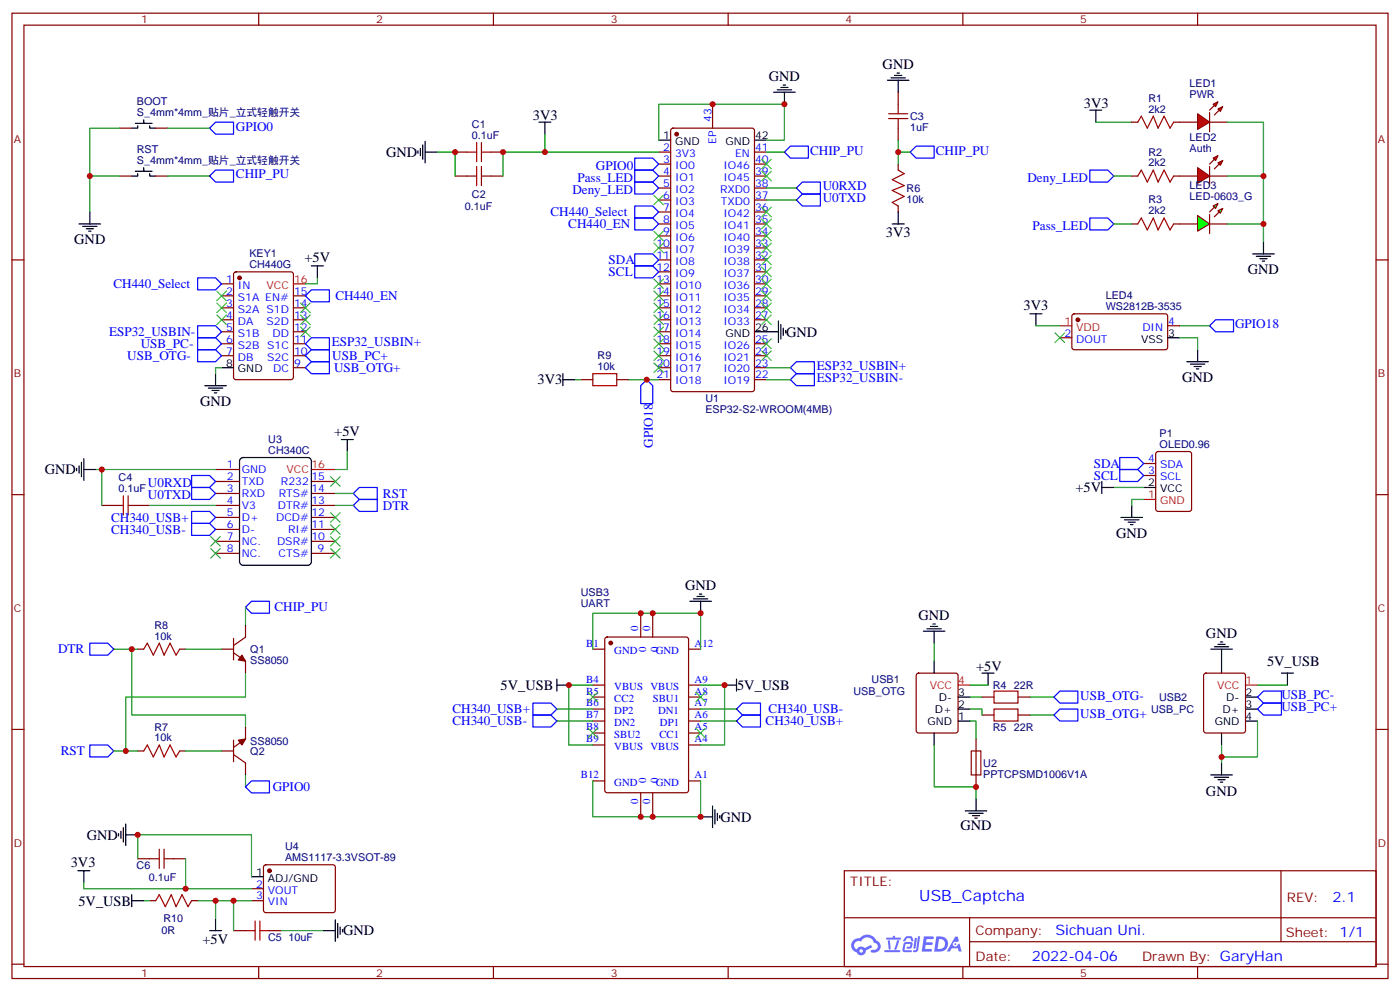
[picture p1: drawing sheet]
<svg xmlns="http://www.w3.org/2000/svg" width="412mm" height="292mm" viewBox="0 0 412 292" stroke-linecap="round" stroke-linejoin="round" font-family="sans-serif">
<g fill="none" stroke="#870000" stroke-width=".35">
<path d="M3.5 3.9h405.4v284.3h-405.4zM7.1 7.4h398.2v277.3h-398.2zM76.2 3.9v3.5M145.3 3.9v3.5M214.5 3.9v3.5M283.6 3.9v3.5M352.8 3.9v3.5M3.5 76.6h3.6M405.3 76.6h3.6M3.5 145.7h3.6M405.3 145.7h3.6M3.5 214.8h3.6"/>
<path d="M405.3 214.8h3.6M248.7 256.5h156.6v28.2h-156.6zM377.3 256.5v20.9M248.7 270.3h156.5M285.6 277.4h119.6M285.6 270.3v14.1M3.5 284h3.6M76.2 284.7v3.5M145.3 284.7v3.5M214.5 284.7v3.5M283.6 284.7v3.5M352.8 284.7v3.5"/>
<path d="M405.3 284h3.6"/>
</g>
<g fill="#5487ff">
<path d="M272.1 275.8h2.6l.3 .2-.1 .6h-2l-.1 .9h1.6l.4 .4-.4 .4h-1.7l-.2 1.2 1.8 .1 .3 .3-.2 .3-2.9 .1z"/>
<path d="M281.4 275.9h.7l.4 1.3-.7 .3a.74 .74 0 0 0-1.1 .3 .74 .74 0 0 0 .5 1 .74 .74 0 0 0 .9-.6l.5-.3 .7 2.3h-.9l-.2-.9h-1.9l-.5 .9h-.9z"/>
<path d="M269.5 276.2h.6l-.4 3a.31 .31 0 0 1-.3 .2 .31 .31 0 0 1-.3-.3z"/>
<path d="M270.4 275.8h.6l-.5 3.9a.89 .89 0 0 1-.7 .7 .89 .89 0 0 1-.9-.3l1-.4z"/>
<path d="M266.8 275.9l.6-.2 1.2 .2 .5 1.2-.6 .2-.4-1-1 .2a.95 .95 0 0 1-1 .8l-.1-.2z"/>
<path d="M266.4 277.6l1.8-.2a1.04 1.04 0 0 1 .6 1.1 1.04 1.04 0 0 1-.8 .9h-.7a.29 .29 0 0 1-.3-.3 .29 .29 0 0 1 .3-.2l.7-.1 .2-.8-1.4 .1-.4 1.7 1.9 .1a.29 .29 0 0 1 .3 .3 .29 .29 0 0 1-.3 .3l-2-.1-.4-.2 .2-2.1z"/>
<path d="M260.5 279.9h4.4a.3 .3 0 0 1 .3 .3 .3 .3 0 0 1-.3 .3h-4.3z"/>
<path d="M264.3 276.9h.6l-.5 1.7a1.02 1.02 0 0 1-.7 1.2l-.2-.3z"/>
<path d="M261.5 277h.6l.3 2.4-.3 .3-.3-.2z"/>
<path d="M261.1 276.2h1.9l.2-.6h.5l-.1 .6h1.5a.29 .29 0 0 1 .3 .3 .29 .29 0 0 1-.3 .2h-3.9z"/>
<path d="M275.8 275.8l-.6 4.5h1.4a2.27 2.27 0 0 0 2.7-2.3 2.27 2.27 0 0 0-2.7-2.2zM276.6 276.6a1.5 1.5 0 0 1 1.8 1.5 1.5 1.5 0 0 1-1.9 1.4h-.3z"/>
<path d="M251.4 277a2.09 2.09 0 0 0 1 3.5 1.37 1.37 0 0 0 1.5 .9 1.37 1.37 0 0 0 1.1-1.4l2-1-.5-.7-1.8 .9a1.4 1.4 0 0 0-2.3 .5 1.32 1.32 0 0 1-.6-1.9 1.32 1.32 0 0 1 1.9-.5 2.02 2.02 0 0 1 2-1.2 2.02 2.02 0 0 1 1.8 1.6 1.09 1.09 0 0 1 1.1 1.4 1.09 1.09 0 0 1-1.6 .7 .41 .41 0 0 0-.5 .3 .41 .41 0 0 0 .4 .5 1.89 1.89 0 0 0 2.4-1.2 1.89 1.89 0 0 0-1.2-2.4 2.98 2.98 0 0 0-5-.7l-1 .2zM253.2 280.1a.52 .52 0 0 1 1 0 .52 .52 0 0 1-1 0z"/>
<circle cx="281.4" cy="278.1" r=".28"/>
</g>
<g fill="none" stroke="#870000" stroke-width=".35">
<path d="M197.8 38l.5-.3h23.2l.7 .5v76.5l-.4 .6-23.5 .1-.7-.5v-76.4zM209.9 30.7v7M194 44.8h3.6M194 48.3h3.6M194 51.9h3.6M194 55.4h3.6M194 58.9h3.6M222.2 44.8h3.6M222.2 48.3h3.6M222.2 51.9h3.6M222.2 55.4h3.6M222.2 58.9h3.6"/>
<path d="M194 62.4h3.6M194 66h3.6M194 69.5h3.6M194 73h3.6M194 76.6h3.6M222.2 62.4h3.6M222.2 66h3.6M222.2 69.5h3.6M222.2 73h3.6M222.2 76.6h3.6M194 80.1h3.6M194 83.6h3.6"/>
<path d="M194 87.1h3.6M194 90.7h3.6M194 94.2h3.6M194 97.7h3.6M222.2 80.1h3.6M222.2 83.6h3.6M222.2 87.1h3.6M222.2 90.7h3.6M222.2 94.2h3.6M194 101.2h3.6M194 104.8h3.6M194 108.3h3.6"/>
<path d="M194 111.8h3.6M222.2 101.2h3.6M222.2 104.8h3.6M222.2 108.3h3.6M222.2 111.8h3.6M336.9 136.5h3.5M340.7 133.2l.4-.2h9.2l.7 .4v16.5l-.4 .7h-9.5l-.6-.4-.1-16.5zM336.9 140.1h3.5M270.1 198.5l.5-.2h10.9l.5 .2 .2 .5v16.2l-.2 .5-.5 .2h-10.9l-.5-.2-.2-.5v-16.2zM354.8 198.5l.4-.2h11l.5 .2 .2 .5v16.2l-.2 .5-.5 .2h-11l-.5-.2-.2-.5v-16.2z"/>
</g>
<g fill="none" stroke="#000" stroke-width=".35">
<path d="M194 41.3h3.6M222.2 41.3h3.6M222.2 97.7h3.6M336.9 143.6h3.5M275.2 194.7v3.6M359.8 194.7v3.6M275.2 215.9v3.5M282.2 205.3h3.6M282.2 208.8h3.6M282.2 212.4h3.6M359.8 215.9v3.5M366.9 205.3h3.5"/>
<path d="M366.9 208.8h3.5M366.9 212.4h3.5"/>
</g>
<circle cx="199.3" cy="39.5" r=".53" fill="#870000" stroke="#870000" stroke-width=".35"/>
<path d="M336.9 147.1h3.5M282.2 201.8h3.6M366.9 201.8h3.5" fill="none" stroke="#f00" stroke-width=".35"/>
<g fill="#f00" stroke="#870000" stroke-width=".35">
<path d="M352.8 33.5l3.5 2.5-3.5 2.1z"/>
<path d="M356.3 33.2v5.6z"/>
</g>
<g fill="#870000" stroke="#870000" stroke-width=".35">
<path d="M356.3 32.5l1.4-1.5z"/>
<path d="M357.7 33.9l1.4-1.4z"/>
</g>
<g fill="#f00" stroke="#870000" stroke-width=".35">
<path d="M357.4 30.7l1.4-.7-.7 1.4z"/>
<path d="M358.8 32.1l1.4-.7-.7 1.4z"/>
</g>
<path d="M347.5 36h5.3M356.3 36h5.3" fill="none" stroke="#870000" stroke-width=".35"/>
<g fill="#f00" stroke="#870000" stroke-width=".35">
<path d="M352.8 49.4l3.5 2.5-3.5 2.1z"/>
<path d="M356.3 49v5.7z"/>
</g>
<g fill="#870000" stroke="#870000" stroke-width=".35">
<path d="M357.7 46.9l-1.4 1.4z"/>
<path d="M357.7 49.7l1.4-1.4z"/>
</g>
<g fill="#f00" stroke="#870000" stroke-width=".35">
<path d="M357.4 46.6l1.4-.7-.7 1.4z"/>
<path d="M358.8 48l1.4-.7-.7 1.4z"/>
</g>
<g fill="none" stroke="#870000" stroke-width=".35">
<path d="M35.3 37.7h3.5M45.9 37.7h3.5M264.6 27.2v3.5M264.6 37.7v3.6M333.4 36h1.7M345.7 36h1.8M35.3 51.9h3.5M45.9 51.9h3.5M134.1 51.9h3.5M134.1 44.8h3.5M144.6 51.9h3.6M144.6 44.8h3.6"/>
<path d="M264.6 48.3v1.8M333.4 51.9h1.7M345.7 51.9h7.1M356.3 51.9h5.3M264.6 60.7v1.7M333.4 66h1.7M345.7 66h7.1M356.3 66h5.3M171.1 111.8h3.5M181.7 111.8h3.5M63.5 138.3h7.1M30 148.9h3.5"/>
<path d="M40.6 148.9h3.5M63.5 141.8h7.1M63.5 145.3h7.1M63.5 148.9h7.1M63.5 152.4h7.1M63.5 155.9h7.1M63.5 159.5h7.1M91.7 141.8h7.1M91.7 145.3h7.1M91.7 148.9h7.1M91.7 152.4h7.1M91.7 155.9h7.1"/>
<path d="M91.7 159.5h7.1M63.5 163h7.1M91.7 163h7.1M40.6 191.2h1.7M52.9 191.2h1.8M65.3 191.2h3.5M68.8 192.3l3.5 2.4v3.6M68.8 188v6.4M72.3 184.2v3.5l-3.5 2.4M174.6 191.2h3.6M178.4 187.8l.4-.2h23.3l.7 .5v44.7l-.4 .6-23.6 .1-.6-.5-.1-44.7zM188.7 180.6v7.1"/>
<path d="M192.3 180.6v7.1M202.8 191.2h3.6M68.8 218v6.4M72.3 214.1v3.6l-3.5 2.4M174.6 205.3h3.6M174.6 201.8h3.6M174.6 208.8h3.6M174.6 212.4h3.6M174.6 215.9h3.6M174.6 219.4h3.6M202.8 205.3h3.6M202.8 201.8h3.6"/>
<path d="M202.8 208.8h3.6M202.8 212.4h3.6M202.8 215.9h3.6M202.8 219.4h3.6M287.5 217.7v14.1M289.3 205.3h3.5M289.3 210.6h3.5M299.9 205.3h3.5M299.9 210.6h3.5M40.6 221.2h1.7M52.9 221.2h1.8M65.3 221.2h3.5"/>
<path d="M68.8 222.3l3.5 2.4v3.5M174.6 230h3.6M188.7 233.5v7.1M192.3 233.5v7.1M202.8 230h3.6M40.6 252.9h3.5M51.2 252.9h3.5M77.8 254.9l.5-.2 20 .1 .5 .6-.1 13-.6 .4h-20.1l-.4-.7v-12.7zM68.8 274.1h3.5M74.1 261.8h3.5M74.1 265.3h3.5M79.4 274.1h3.5"/>
</g>
<g fill="none" stroke="#00f" stroke-width=".35">
<path d="M61.7 37.7l1.8-1.7h5.3v3.5h-5.3zM61.7 51.9l1.8-1.8h5.3v3.5h-5.3zM187 50.1h5.3l1.7 1.8-1.7 1.7h-5.3zM187 46.6h5.3l1.7 1.7-1.7 1.8h-5.3zM231.1 44.8l1.7-1.8h5.3v3.6h-5.3zM234.6 55.4l1.8-1.8h5.3v3.6h-5.3zM236.4 57.2h5.3v3.5h-5.3l-1.8-1.8zM268.1 44.8l1.8-1.8h5.3v3.6h-5.3zM321 50.1h5.3l1.8 1.8-1.8 1.7h-5.3zM321 64.2h5.3l1.8 1.8-1.8 1.7h-5.3zM234.6 110.1h5.3v3.5h-5.3l-1.8-1.8zM234.6 106.5h5.3v3.6h-5.3l-1.8-1.8z"/>
<path d="M56.4 143.6h5.3l1.8 1.7-1.8 1.8h-5.3zM56.4 140.1h5.3l1.8 1.7-1.8 1.8h-5.3zM56.4 150.6h5.3l1.8 1.8-1.8 1.8h-5.3zM56.4 154.2h5.3l1.8 1.7-1.8 1.8h-5.3zM104.1 145.3l1.7-1.7h5.3v3.5h-5.3zM105.8 147.1h5.3v3.5h-5.3l-1.7-1.7zM72.3 178.9l1.8-1.8h5.3v3.5h-5.3zM26.5 189.4h5.2l1.8 1.8-1.8 1.8h-5.2zM26.5 219.4h5.2l1.8 1.8-1.8 1.8h-5.2zM157 207.1h5.3l1.7 1.7-1.7 1.8h-5.3zM157 210.6h5.3l1.7 1.8-1.7 1.7h-5.3zM217 212.4l1.7-1.8h5.3v3.5h-5.3z"/>
<path d="M217 208.8l1.7-1.7h5.3v3.5h-5.3zM310.4 205.3l1.8-1.7h5.3v3.5h-5.3zM310.4 210.6l1.8-1.8h5.3v3.6h-5.3zM74.1 230h5.3v3.5h-5.3l-1.8-1.7z"/>
</g>
<g fill="none" stroke="#a10000" stroke-width=".35">
<path d="M261.8 33.5h5.6M261.8 34.9h5.6M264.6 30.7v2.8M264.6 34.9v2.8M335.1 36l1.1-1.8 1.8 3.5 1.7-3.5 1.4 3.5 1.8-3.5 1.8 3.5 1-1.7M137.6 44.8h2.8M137.6 51.9h2.8M140.4 42v5.6M140.4 49v5.7M141.8 42v5.6M141.8 49v5.7M141.8 44.8h2.8"/>
<path d="M141.8 51.9h2.8M264.6 50.1l1.7 1.1-3.5 1.7 3.5 1.8-3.5 1.4 3.5 1.8-3.5 1.7 1.8 1.1M335.1 51.9l1.1-1.8 1.8 3.5 1.7-3.5 1.4 3.5 1.8-3.5 1.8 3.5 1-1.7M335.1 66l1.1-1.8 1.8 3.5 1.7-3.5 1.4 3.5 1.8-3.5 1.8 3.5 1-1.7M174.6 110.1h7.1v3.5h-7.1zM33.5 148.9h2.8M36.3 146.1v5.6M37.7 148.9h2.9M37.7 146.1v5.6M42.3 191.2l1.1-1.8 1.8 3.6 1.7-3.6 1.4 3.6 1.8-3.6 1.8 3.6 1-1.8M292.8 203.6h7.1v3.5h-7.1zM292.8 208.8h7.1v3.6h-7.1z"/>
<path d="M42.3 221.2l1.1-1.8 1.8 3.6 1.7-3.6 1.4 3.6 1.8-3.6 1.8 3.6 1-1.8M286.1 221.2h2.8v7h-2.8zM44.1 252.9h2.8M46.9 250.1v5.7M48.3 252.9h2.9M48.3 250.1v5.7M72.3 274.1h2.8M75.1 271.3v5.6M76.6 274.1h2.8M76.6 271.3v5.6"/>
</g>
<g fill="none" stroke="#008700" stroke-width=".35">
<path d="M35.3 37.7h-8.8v24.7M49.4 37.7h12.3M160.5 39.5v5.3h33.5M322.8 36h10.6M361.6 36h10.6v15.9h-10.6M49.4 51.9h12.3M128.8 44.8h5.3v7.1M160.5 44.8h-12.3v7.1M194 41.3v-10.6h37.1v10.6h-5.3M225.8 55.4h8.8M225.8 58.9h8.8M225.8 44.8h5.3"/>
<path d="M264.6 41.3v7M264.6 44.8h3.5M328.1 51.9h5.3M372.2 51.9v19.4M328.1 66h5.3M185.2 111.8h8.8M225.8 108.3h7M225.8 111.8h7M28.2 138.3h35.3M30 138.3v10.6M102.3 133v5.3h-3.5M44.1 148.9h19.4"/>
<path d="M98.8 148.9h5.3M98.8 145.3h5.3M72.3 178.9v5.3M33.5 191.2h7.1M38.8 191.2v19.4h33.5v3.5M54.7 191.2h10.6M72.3 198.3v7h-35.3v15.9M174.6 191.2v-10.6h31.8v10.6M275.2 189.4v5.3M164 208.8h10.6M164 212.4h10.6M174.6 201.8h-7v17.6h7"/>
<path d="M206.4 201.8h7v17.6h-7M206.4 208.8h10.6M206.4 212.4h10.6M275.2 219.4v12.4h12.3v3.5M285.8 212.4h1.7v5.3M285.8 208.8h3.5v1.8M285.8 201.8h5.2M285.8 205.3h3.5M303.4 205.3h7M303.4 210.6h7M359.8 219.4v5.3M370.4 212.4v10.6h-10.6"/>
<path d="M370.4 201.8h8.8M33.5 221.2h7.1M54.7 221.2h10.6M72.3 228.2v3.6M174.6 230v10.6h31.8v-10.6M24.7 260v1.8h30M40.6 252.9v-7h33.5v12.3M54.7 252.9v8.9h19.4M58.2 265.3h15.9M68.8 265.3v8.8M82.9 274.1h12.3"/>
</g>
<g fill="none" stroke="#000" stroke-width=".35">
<path d="M39.9 36.3h4.9M40.6 37v.7h-1.8M42.3 35.3v1v-.3M44.1 37v.7h1.8M158.7 36h3.6M160.5 36v3.5M227.9 27.2h6.3M229 26.5h4.2M230 25.8h2.1M230.7 25h.7M231.1 27.2v3.5M261.4 23.6h6.4"/>
<path d="M262.5 22.9h4.2M263.5 22.2h2.1M264.2 21.5h.7M264.6 23.6v3.6M321 32.5h3.6M322.8 32.5v3.5M39.9 50.4h4.9M40.6 51.2v.7h-1.8M42.3 49.4v1v-.3M44.1 51.2v.7h1.8M123.1 44.5v.7M123.8 43.7v2.2"/>
<path d="M124.5 42.7v4.2M125.2 44.8h3.6M125.2 41.6v6.4M23.3 66h6.3M24.3 66.7h4.3M25.4 67.4h2.1M26.1 68.1h.7M26.5 62.4v3.6M262.8 66h3.5M264.6 62.4v3.6M369 74.8h6.4M370.1 75.5h4.2"/>
<path d="M371.1 76.2h2.1M371.8 76.9h.7M372.2 71.3v3.5M225.8 97.7h3.5M229.3 94.5v6.4M230 95.6v4.2M230.7 96.7v2.1M231.4 97.4v.7M165.8 111.8h3.5M165.8 110.1v3.5M22.6 137.9v.7M23.3 137.2v2.1"/>
<path d="M24 136.2v4.2M24.7 138.3h3.5M24.7 135.1v6.4M70.8 135.2l.8-.4h19.1l.8 .4 .2 .6v29.7l-.5 .8-.5 .2h-19.1l-.8-.5-.2-.5v-29.7zM100.5 129.5h3.6M102.3 129.5v3.5M203.2 177.1h6.3M204.3 176.4h4.2M205.3 175.7h2.1M206 175h.7M206.4 177.1v3.5M272 185.9h6.3"/>
<path d="M273 185.2h4.3M274.1 184.5h2.1M274.8 183.8h.7M275.2 185.9v3.5M289.3 198.3h3.5M291 198.3v3.5M356.7 191.2h6.3M357.7 190.5h4.2M358.8 189.8h2.1M359.5 189.1h.7M359.8 191.2v3.5M377.5 198.3h3.5"/>
<path d="M379.2 198.3v3.5M164 201.8h3.6M164 200v3.6M213.4 201.8h3.6M217 200v3.6M209.9 237.4v6.4M210.6 238.5v4.2M211.3 239.5v2.2M284.3 238.8h6.4M285.4 239.5h4.2M287.5 235.3v3.5M356.7 228.2h6.3"/>
<path d="M357.7 229h4.2M358.8 229.7h2.1M359.5 230.4h.7M359.8 224.7v3.5M22.9 256.5h3.6M24.7 256.5v3.5M34.9 245.5v.7M35.6 244.8v2.1M36.3 243.8v4.2M37 245.9h3.6M37 242.7v6.4M74.1 258.2h3.5"/>
<path d="M206.4 240.6h3.5M212 240.2v.7M286.5 240.2h2.1M287.2 240.9h.7M38.8 265.3h3.5M38.8 263.5v3.6M95.2 274.1h3.6M98.8 270.9v6.4M99.5 272v4.2M100.2 273.1v2.1M100.9 273.8v.7"/>
</g>
<g fill="#870000" stroke="#870000" stroke-width=".35">
<path d="M71.3 193l1 1.7-2.1-.3z"/>
<path d="M70.2 218l2.1-.3-1 1.7z"/>
<circle cx="179.9" cy="189.4" r=".53"/>
<circle cx="79.4" cy="256.5" r=".53"/>
</g>
<path d="M91.7 138.3h7.1" fill="none" stroke="#f00" stroke-width=".35"/>
<g fill="none" stroke="#3c3" stroke-width=".35">
<path d="M62.1 158l2.8 2.9M64.9 158l-2.8 2.9M97.4 151l2.8 2.8M97.4 154.5l2.8 2.8M97.4 158l2.8 2.9M97.4 140.4l2.8 2.8M100.2 151l-2.8 2.8M100.2 154.5l-2.8 2.8M100.2 158l-2.8 2.9M100.2 140.4l-2.8 2.8M62.1 161.6l2.8 2.8M64.9 161.6l-2.8 2.8"/>
<path d="M97.4 161.6l2.8 2.8M100.2 161.6l-2.8 2.8M173.2 203.9l2.8 2.8M173.2 214.5l2.8 2.8M176 203.9l-2.8 2.8M176 214.5l-2.8 2.8M205 214.5l2.8 2.8M205 203.9l2.8 2.8M207.8 214.5l-2.8 2.8M207.8 203.9l-2.8 2.8"/>
</g>
<g fill="#0f0" stroke="#870000" stroke-width=".35">
<path d="M358.8 62.1l1.4-.7-.7 1.4z"/>
<path d="M357.4 60.7l1.4-.7-.7 1.4z"/>
</g>
<g fill="#870000" stroke="#870000" stroke-width=".35">
<path d="M357.7 63.9l1.4-1.5z"/>
<path d="M357.7 61l-1.4 1.4z"/>
</g>
<path d="M356.3 63.1v5.7z" fill="#f00" stroke="#870000" stroke-width=".35"/>
<path d="M352.8 63.5l3.5 2.5-3.5 2.1z" fill="#0f0" stroke="#870000" stroke-width=".35"/>
<path d="M26.5 51.9h8.8M361.6 66h10.6M93.5 81.8v1.8h-3.5M305.2 96h7M347.5 99.5h5.3v3.5M347.5 96h8.8M65.3 108.3h-1.8v1.8M169.3 111.8h1.8M328.1 143.6h8.8M336.9 147.1h-3.5v1.8M42.3 265.3h1.8M63.5 265.3v5.3" fill="none" stroke="#008700" stroke-width=".35"/>
<g fill="none" stroke="#00f" stroke-width=".35">
<path d="M187 53.6h5.3l1.7 1.8-1.7 1.8h-5.3zM187 74.8h5.3l1.7 1.8-1.7 1.7h-5.3zM187 78.3h5.3l1.7 1.8-1.7 1.7h-5.3zM187 60.7h5.3l1.7 1.7-1.7 1.8h-5.3zM187 64.2h5.3l1.7 1.8-1.7 1.7h-5.3zM58.2 99.5h5.3l1.8 1.7-1.8 1.8h-5.3zM58.2 96h5.3l1.8 1.7-1.8 1.8h-5.3zM58.2 81.8h5.3l1.8 1.8-1.8 1.8h-5.3zM90 87.1l1.7-1.7h5.3v3.5h-5.3zM358.1 94.2h5.3v3.5h-5.3l-1.8-1.7zM58.2 103h5.3l1.8 1.8-1.8 1.7h-5.3zM90 104.8l1.7-1.8h5.3v3.5h-5.3z"/>
<path d="M90 101.2l1.7-1.7h5.3v3.5h-5.3zM90 108.3l1.7-1.8h5.3v3.6h-5.3zM190.5 111.8l1.8 1.8v5.3h-3.6v-5.3zM329.8 134.8h5.3l1.8 1.7-1.8 1.8h-5.3zM329.8 138.3h5.3l1.8 1.8-1.8 1.7h-5.3zM370.4 205.3l1.8-1.7h5.3v3.5h-5.3zM370.4 208.8l1.8-1.7h5.3v3.5h-5.3z"/>
</g>
<g fill="none" stroke="#000" stroke-width=".35">
<path d="M91.7 78.3h3.5M93.5 78.3v3.5M303.4 92.4h3.5M305.2 92.4v3.6M344 99.5h3.5M60.3 113.6h6.4M61.4 114.3h4.2M62.4 115h2.2M63.1 115.7h.8M63.5 110.1v3.5M65.3 108.3h3.5M349.6 106.5h6.4"/>
<path d="M350.7 107.2h4.2M351.7 108h2.1M352.4 108.7h.7M352.8 103v3.5M324.6 143.6h3.5M324.6 141.8v3.5M330.2 152.4h6.3M331.3 153.1h4.2M332.3 153.8h2.1M333 154.5h.7M333.4 148.9v3.5M61.7 274.1h3.6"/>
<path d="M63.5 270.6v3.5"/>
</g>
<g fill="none" stroke="#870000" stroke-width=".35">
<path d="M65.3 83.6h3.5M65.3 87.1h3.5M65.3 90.7h3.5M65.3 94.2h3.5M65.3 97.7h3.5M69 80.3l.5-.2h16.2l.7 .4v30.6l-.4 .7h-16.5l-.7-.4v-30.6zM86.4 87.1h3.6M86.4 90.7h3.6M86.4 94.2h3.6M86.4 97.7h3.6M312.2 99.5h3.5M316 92.6l.4-.2 27.1 .1 .5 .6-.1 9.5-.6 .4-27.1-.1-.5-.6v-9.2z"/>
<path d="M344 96h3.5M65.3 101.2h3.5M65.3 104.8h3.5M86.4 101.2h3.6M86.4 104.8h3.6M86.4 108.3h3.6M44.1 265.3h1.8M56.4 265.3h1.8"/>
</g>
<g fill="#870000" stroke="#870000" stroke-width=".35">
<circle cx="317.5" cy="94.2" r=".53"/>
<circle cx="70.6" cy="81.8" r=".53"/>
</g>
<path d="M86.4 83.6h3.6M312.2 96h3.5" fill="none" stroke="#f00" stroke-width=".35"/>
<g fill="none" stroke="#3c3" stroke-width=".35">
<path d="M192.6 57.5l2.8 2.8M195.4 57.5l-2.8 2.8M224.4 50.4l2.8 2.9M224.4 46.9l2.8 2.8M227.2 50.4l-2.8 2.9M227.2 46.9l-2.8 2.8M192.6 68.1l2.8 2.8M192.6 71.6l2.8 2.8M195.4 68.1l-2.8 2.8M195.4 71.6l-2.8 2.8M224.4 78.7l2.8 2.8M224.4 75.1l2.8 2.9"/>
<path d="M224.4 71.6l2.8 2.8M224.4 68.1l2.8 2.8M224.4 64.6l2.8 2.8M224.4 61l2.8 2.9M227.2 61l-2.8 2.9M227.2 64.6l-2.8 2.8M227.2 68.1l-2.8 2.8M227.2 71.6l-2.8 2.8M227.2 75.1l-2.8 2.9M227.2 78.7l-2.8 2.8M63.9 85.7l2.8 2.8M63.9 89.3l2.8 2.8"/>
<path d="M63.9 92.8l2.8 2.8M66.7 85.7l-2.8 2.8M66.7 89.3l-2.8 2.8M66.7 92.8l-2.8 2.8M88.5 96.3l2.9 2.8M88.5 92.8l2.9 2.8M88.5 89.3l2.9 2.8M91.4 96.3l-2.9 2.8M91.4 92.8l-2.9 2.8M91.4 89.3l-2.9 2.8M192.6 82.2l2.8 2.8M192.6 85.7l2.8 2.8"/>
<path d="M192.6 89.3l2.8 2.8M192.6 92.8l2.8 2.8M192.6 96.3l2.8 2.8M192.6 99.8l2.8 2.9M195.4 82.2l-2.8 2.8M195.4 85.7l-2.8 2.8M195.4 89.3l-2.8 2.8M195.4 92.8l-2.8 2.8M195.4 96.3l-2.8 2.8M195.4 99.8l-2.8 2.9M224.4 99.8l2.8 2.9M224.4 92.8l2.8 2.8"/>
<path d="M224.4 89.3l2.8 2.8M224.4 85.7l2.8 2.8M224.4 82.2l2.8 2.8M227.2 99.8l-2.8 2.9M227.2 92.8l-2.8 2.8M227.2 89.3l-2.8 2.8M227.2 85.7l-2.8 2.8M227.2 82.2l-2.8 2.8M310.8 98.1l2.8 2.8M313.6 98.1l-2.8 2.8M192.6 103.4l2.8 2.8M192.6 106.9l2.8 2.8"/>
<path d="M195.4 103.4l-2.8 2.8M195.4 106.9l-2.8 2.8M224.4 103.4l2.8 2.8M227.2 103.4l-2.8 2.8"/>
</g>
<path d="M45.9 265.3l1-1.8 1.8 3.6 1.7-3.6 1.5 3.6 1.7-3.6 1.8 3.6 1-1.8" fill="none" stroke="#a10000" stroke-width=".35"/>
<g fill="#c00">
<circle cx="287.5" cy="231.8" r=".88"/>
<circle cx="372.2" cy="51.9" r=".88"/>
<circle cx="134.1" cy="44.8" r=".88"/>
<circle cx="160.5" cy="44.8" r=".88"/>
<circle cx="148.2" cy="44.8" r=".88"/>
<circle cx="231.1" cy="30.7" r=".88"/>
<circle cx="264.6" cy="44.8" r=".88"/>
<circle cx="359.8" cy="223" r=".88"/>
<circle cx="30" cy="138.3" r=".88"/>
<circle cx="37" cy="221.2" r=".88"/>
<circle cx="38.8" cy="191.2" r=".88"/>
<circle cx="167.6" cy="201.8" r=".88"/>
<circle cx="213.4" cy="201.8" r=".88"/>
<circle cx="188.7" cy="180.6" r=".88"/>
<circle cx="192.3" cy="180.6" r=".88"/>
<circle cx="206.4" cy="180.6" r=".88"/>
<circle cx="188.7" cy="240.6" r=".88"/>
<circle cx="192.3" cy="240.6" r=".88"/>
<circle cx="206.4" cy="240.6" r=".88"/>
<circle cx="68.8" cy="265.3" r=".88"/>
<circle cx="40.6" cy="245.9" r=".88"/>
<circle cx="54.7" cy="261.8" r=".88"/>
<circle cx="372.2" cy="66" r=".88"/>
<circle cx="63.5" cy="265.3" r=".88"/>
<circle cx="209.9" cy="30.7" r=".88"/>
<circle cx="26.5" cy="51.9" r=".88"/>
<circle cx="190.5" cy="111.8" r=".88"/>
</g>
<text font-size="4.6" fill="#00f" x="270.8" y="265.5">USB_Captcha</text>
<g font-size="4.2">
<text x="226.5" y="24">GND</text>
<text x="260" y="20.5">GND</text>
<text x="157" y="35.3">3V3</text>
<text x="319.3" y="31.8">3V3</text>
<text x="113.8" y="46.2">GND</text>
<text x="21.9" y="72">GND</text>
<text x="260.9" y="69.9">3V3</text>
<text x="89.7" y="77.2">+5V</text>
<text x="367.6" y="80.8">GND</text>
<text x="301.5" y="91.2">3V3</text>
<text x="231.6" y="99.1">GND</text>
<text x="158.3" y="113.2">3V3</text>
<text x="348.2" y="112.6">GND</text>
<text x="58.9" y="119.7">GND</text>
<text x="98.5" y="128.4">+5V</text>
<text x="13.2" y="139.7">GND</text>
<text x="316.8" y="145">+5V</text>
<text x="328.8" y="158.5">GND</text>
<text x="201.8" y="173.9">GND</text>
<text x="270.6" y="182.7">GND</text>
<text x="355.2" y="188">GND</text>
<text x="287.5" y="197.6">+5V</text>
<text x="373.2" y="196.1">5V_USB</text>
<text x="147.5" y="203.2">5V_USB</text>
<text x="217.1" y="203.2">5V_USB</text>
<text x="355.2" y="234.3">GND</text>
<text x="212.2" y="242">GND</text>
<text x="282.9" y="244.5">GND</text>
<text x="25.6" y="247.3">GND</text>
<text x="20.9" y="255.4">3V3</text>
<text x="23.1" y="266.7">5V_USB</text>
<text x="101.1" y="275.5">GND</text>
<text x="59.7" y="278">+5V</text>
</g>
<g font-size="4.2" fill="#00f">
<text x="392.5" y="265.7">2.1</text>
<text x="310.9" y="275.3">Sichuan Uni.</text>
<text x="304" y="283.1">2022-04-06</text>
</g>
<g font-size="3.9" fill="#00f">
<text x="69.5" y="38.5">GPIO0</text>
<text x="238.6" y="45.7">CHIP_PU</text>
<text x="275.7" y="45.7">CHIP_PU</text>
<text x="69.5" y="52.6">CHIP_PU</text>
<text x="170.1" y="53.6">Pass_LED</text>
<text x="175.5" y="50.1">GPIO0</text>
<text x="302.6" y="53.6">Deny_LED</text>
<text x="168.6" y="57.2">Deny_LED</text>
<text x="242.4" y="56.1">U0RXD</text>
<text x="242.4" y="59.6">U0TXD</text>
<text x="162.2" y="63.7">CH440_Select</text>
<text x="167.4" y="67.3">CH440_EN</text>
<text x="304.2" y="67.7">Pass_LED</text>
<text x="179.3" y="77.8">SDA</text>
<text x="179.3" y="81.3">SCL</text>
<text x="33.4" y="84.8">CH440_Select</text>
<text x="98.8" y="88.4">CH440_EN</text>
<text x="32.1" y="99">ESP32_USBIN-</text>
<text x="363.8" y="96.7">GPIO18</text>
<text x="37.5" y="106">USB_OTG-</text>
<text x="41.4" y="102.6">USB_PC-</text>
<text x="97.7" y="102">ESP32_USBIN+</text>
<text x="97.9" y="106.1">USB_PC+</text>
<text x="98.4" y="109.5">USB_OTG+</text>
<text x="240.6" y="112.6">ESP32_USBIN-</text>
<text x="240.6" y="109.1">ESP32_USBIN+</text>
<text x="192.3" y="131.9" transform="rotate(-90 192.3 131.9)">GPIO18</text>
<text x="322.2" y="137.8">SDA</text>
<text x="43.6" y="143.6">U0RXD</text>
<text x="322.2" y="141.3">SCL</text>
<text x="43.6" y="147.1">U0TXD</text>
<text x="112.8" y="146.6">RST</text>
<text x="32.7" y="153.6">CH340_USB+</text>
<text x="112.8" y="150.1">DTR</text>
<text x="32.7" y="157.2">CH340_USB-</text>
<text x="80.8" y="180.1">CHIP_PU</text>
<text x="17.1" y="192.4">DTR</text>
<text x="318.2" y="206.1">USB_OTG-</text>
<text x="377.5" y="206">USB_PC-</text>
<text x="377.5" y="209.6">USB_PC+</text>
<text x="133.3" y="210.1">CH340_USB+</text>
<text x="133.3" y="213.6">CH340_USB-</text>
<text x="225.5" y="213.6">CH340_USB+</text>
<text x="226.4" y="210.1">CH340_USB-</text>
<text x="318.2" y="211.4">USB_OTG+</text>
<text x="17.9" y="222.4">RST</text>
<text x="80.4" y="233">GPIO0</text>
</g>
<g font-size="3.9" fill="#800">
<text x="250.5" y="261.1">TITLE:</text>
<text x="379.1" y="265.7">REV:</text>
<text x="287.4" y="275.3">Company:</text>
<text x="378.7" y="275.9">Sheet: 1/1</text>
<text x="287.4" y="282.9">Date:</text>
<text x="336.4" y="283">Drawn By: GaryHan</text>
</g>
<g font-size="3.2" fill="#800">
<text x="41.6" y="6.9">1</text>
<text x="110.8" y="6.9">2</text>
<text x="179.9" y="6.9">3</text>
<text x="249.1" y="6.9">4</text>
<text x="318.2" y="6.9">5</text>
<text x="4.1" y="42">A</text>
<text x="405.9" y="42">A</text>
<text x="4.1" y="111.1">B</text>
<text x="405.9" y="111.1">B</text>
<text x="4.1" y="180.3">C</text>
<text x="405.9" y="180.3">C</text>
<text x="4.1" y="249.4">D</text>
<text x="405.9" y="249.4">D</text>
<text x="41.6" y="287.7">1</text>
<text x="110.8" y="287.7">2</text>
<text x="179.9" y="287.7">3</text>
<text x="249.1" y="287.7">4</text>
<text x="318.2" y="287.7">5</text>
</g>
<g font-size="3.2" fill="#000080">
<text x="338.3" y="29.9">R1</text>
<text x="350.4" y="28.9">PWR</text>
<text x="350.4" y="25.8">LED1</text>
<text x="40.3" y="34.2">S_4mm*4mm_贴片_立式轻触开关</text>
<text x="40.3" y="31">BOOT</text>
<text x="268.1" y="35.4">C3</text>
<text x="338.3" y="33.2">2k2</text>
<text x="139" y="40.9">0.1uF</text>
<text x="139" y="37.8">C1</text>
<text x="268.1" y="38.5">1uF</text>
<text x="350.4" y="41.6">LED2</text>
<text x="40.3" y="45.2">RST</text>
<text x="338.3" y="45.8">R2</text>
<text x="350.4" y="44.8">Auth</text>
<text x="40.3" y="48.3">S_4mm*4mm_贴片_立式轻触开关</text>
<text x="338.3" y="49">2k2</text>
<text x="139" y="58.3">C2</text>
<text x="267.1" y="59.7">10k</text>
<text x="267.1" y="56.5">R6</text>
<text x="338.3" y="59.9">R3</text>
<text x="350.4" y="58.9">LED-0603_G</text>
<text x="350.4" y="55.7">LED3</text>
<text x="136.9" y="61.9">0.1uF</text>
<text x="338.3" y="63.1">2k2</text>
<text x="73.5" y="75.7">KEY1</text>
<text x="73.5" y="78.9">CH440G</text>
<text x="325.7" y="88">LED4</text>
<text x="325.7" y="91.3">WS2812B-3535</text>
<text x="176.1" y="105.8">R9</text>
<text x="176.1" y="109">10k</text>
<text x="207.8" y="118.4">U1</text>
<text x="207.8" y="121.6">ESP32-S2-WROOM(4MB)</text>
<text x="79" y="130.4">U3</text>
<text x="341.6" y="131.9">OLED0.96</text>
<text x="341.6" y="128.8">P1</text>
<text x="79" y="133.6">CH340C</text>
<text x="34.9" y="141.8">C4</text>
<text x="34.9" y="145">0.1uF</text>
<text x="171.1" y="178.9">UART</text>
<text x="171.1" y="175.7">USB3</text>
<text x="45.5" y="185.2">R8</text>
<text x="45.5" y="188.4">10k</text>
<text x="73.7" y="195.5">SS8050</text>
<text x="73.7" y="192.4">Q1</text>
<text x="256.8" y="201.2">USB1</text>
<text x="292.5" y="202.9">R4</text>
<text x="298.6" y="202.9">22R</text>
<text x="251.4" y="204.7">USB_OTG</text>
<text x="339.1" y="209.9">USB_PC</text>
<text x="341.4" y="206.5">USB2</text>
<text x="45.5" y="215.2">R7</text>
<text x="292.5" y="215.3">R5</text>
<text x="298.6" y="215.3">22R</text>
<text x="45.5" y="218.4">10k</text>
<text x="73.7" y="219.3">SS8050</text>
<text x="73.7" y="222.5">Q2</text>
<text x="289.6" y="225.9">U2</text>
<text x="289.6" y="229">PPTCPSMD1006V1A</text>
<text x="84" y="250.3">U4</text>
<text x="40.2" y="255.9">C6</text>
<text x="84" y="253.5">AMS1117-3.3VSOT-89</text>
<text x="43.9" y="259.4">0.1uF</text>
<text x="47.6" y="275.2">0R</text>
<text x="48.1" y="271.7">R10</text>
<text x="79" y="277">C5</text>
<text x="85" y="277">10uF</text>
</g>
<g font-size="3.2" fill="#00f">
<text x="209.5" y="36" transform="rotate(-90 209.5 36)">43</text>
<text x="195.4" y="48">3</text>
<text x="195.4" y="44.5">2</text>
<text x="198.9" y="46.2">3V3</text>
<text x="211" y="42.4" transform="rotate(-90 211 42.4)">EP</text>
<text x="216.6" y="46.2">EN</text>
<text x="222.4" y="44.5">41</text>
<text x="222.4" y="48">40</text>
<text x="195.4" y="51.5">4</text>
<text x="198.9" y="53.3">IO1</text>
<text x="198.9" y="49.7">IO0</text>
<text x="213.1" y="49.7">IO46</text>
<text x="213.1" y="53.3">IO45</text>
<text x="222.4" y="51.5">39</text>
<text x="195.4" y="58.6">6</text>
<text x="195.4" y="55">5</text>
<text x="198.9" y="56.8">IO2</text>
<text x="212.1" y="56.8">RXD0</text>
<text x="222.4" y="55">38</text>
<text x="222.4" y="58.6">37</text>
<text x="195.4" y="65.6">8</text>
<text x="195.4" y="62.1">7</text>
<text x="198.9" y="63.9">IO4</text>
<text x="198.9" y="60.3">IO3</text>
<text x="212.4" y="60.3">TXD0</text>
<text x="213.1" y="63.9">IO42</text>
<text x="222.4" y="62.1">36</text>
<text x="222.4" y="65.6">35</text>
<text x="195.4" y="69.1">9</text>
<text x="198.9" y="70.9">IO6</text>
<text x="198.9" y="67.4">IO5</text>
<text x="213.1" y="67.4">IO41</text>
<text x="213.1" y="70.9">IO40</text>
<text x="222.4" y="69.1">34</text>
<text x="193.3" y="76.2">11</text>
<text x="193.3" y="72.7">10</text>
<text x="198.9" y="78">IO8</text>
<text x="198.9" y="74.4">IO7</text>
<text x="213.1" y="74.4">IO39</text>
<text x="213.1" y="78">IO38</text>
<text x="222.4" y="72.7">33</text>
<text x="222.4" y="76.2">32</text>
<text x="66.6" y="83.3">1</text>
<text x="193.3" y="83.3">13</text>
<text x="193.3" y="79.7">12</text>
<text x="198.9" y="81.5">IO9</text>
<text x="213.1" y="81.5">IO37</text>
<text x="222.4" y="79.7">31</text>
<text x="222.4" y="83.3">30</text>
<text x="66.6" y="86.8">2</text>
<text x="70.1" y="85">IN</text>
<text x="70.1" y="88.5">S1A EN#</text>
<text x="86.6" y="86.8">15</text>
<text x="193.3" y="86.8">14</text>
<text x="198.9" y="88.5">IO11</text>
<text x="198.9" y="85">IO10</text>
<text x="213.1" y="85">IO36</text>
<text x="213.1" y="88.5">IO35</text>
<text x="222.4" y="86.8">29</text>
<text x="66.6" y="90.3">3</text>
<text x="66.6" y="93.8">4</text>
<text x="70.1" y="92.1">S2A S1D</text>
<text x="70.1" y="95.6">DA</text>
<text x="78.5" y="95.6">S2D</text>
<text x="86.6" y="93.8">13</text>
<text x="86.6" y="90.3">14</text>
<text x="193.3" y="93.8">16</text>
<text x="193.3" y="90.3">15</text>
<text x="198.9" y="95.6">IO13</text>
<text x="198.9" y="92.1">IO12</text>
<text x="213.1" y="92.1">IO34</text>
<text x="213.1" y="95.6">IO33</text>
<text x="222.4" y="90.3">28</text>
<text x="222.4" y="93.8">27</text>
<text x="344.1" y="95.6">4</text>
<text x="66.6" y="97.4">5</text>
<text x="66.6" y="100.9">6</text>
<text x="70.1" y="99.1">S1B</text>
<text x="80.2" y="99.1">DD</text>
<text x="86.6" y="100.9">11</text>
<text x="86.6" y="97.4">12</text>
<text x="193.3" y="100.9">18</text>
<text x="193.3" y="97.4">17</text>
<text x="198.9" y="99.1">IO14</text>
<text x="222.4" y="100.9">25</text>
<text x="313.5" y="99.1">2</text>
<text x="317" y="100.9">DOUT</text>
<text x="336.5" y="97.4">DIN</text>
<text x="66.6" y="104.4">7</text>
<text x="70.1" y="102.7">S2B</text>
<text x="70.1" y="106.2">DB</text>
<text x="78.7" y="106.2">S2C</text>
<text x="78.7" y="102.7">S1C</text>
<text x="86.6" y="108">9</text>
<text x="86.6" y="104.4">10</text>
<text x="193.3" y="108">20</text>
<text x="193.3" y="104.4">19</text>
<text x="198.9" y="106.2">IO16</text>
<text x="198.9" y="102.7">IO15</text>
<text x="213.1" y="102.7">IO26</text>
<text x="213.1" y="106.2">IO21</text>
<text x="222.4" y="104.4">24</text>
<text x="222.4" y="108">23</text>
<text x="80.5" y="109.7">DC</text>
<text x="193.3" y="111.5">21</text>
<text x="198.9" y="113.2">IO18</text>
<text x="198.9" y="109.7">IO17</text>
<text x="213.1" y="109.7">IO20</text>
<text x="213.1" y="113.2">IO19</text>
<text x="222.4" y="111.5">22</text>
<text x="66.8" y="137.9">1</text>
<text x="338.2" y="136.2">4</text>
<text x="341.7" y="137.9">SDA</text>
<text x="66.8" y="141.5">2</text>
<text x="71.3" y="142.9">TXD</text>
<text x="71.3" y="139.3">GND</text>
<text x="82.8" y="142.9">R232</text>
<text x="91.7" y="141.5">15</text>
<text x="338.2" y="139.7">3</text>
<text x="341.7" y="141.5">SCL</text>
<text x="66.8" y="148.5">4</text>
<text x="66.8" y="145">3</text>
<text x="71.3" y="149.9">V3</text>
<text x="71.3" y="146.4">RXD</text>
<text x="81.8" y="149.9">DTR#</text>
<text x="82.1" y="146.4">RTS#</text>
<text x="91.7" y="145">14</text>
<text x="91.7" y="148.5">13</text>
<text x="66.8" y="155.6">6</text>
<text x="66.8" y="152">5</text>
<text x="71.3" y="153.5">D+</text>
<text x="81.3" y="153.5">DCD#</text>
<text x="91.7" y="152">12</text>
<text x="91.7" y="155.6">11</text>
<text x="66.8" y="159.1">7</text>
<text x="71.3" y="160.5">NC.</text>
<text x="71.3" y="157">D-</text>
<text x="81.6" y="160.5">DSR#</text>
<text x="84.9" y="157">RI#</text>
<text x="91.7" y="159.1">10</text>
<text x="66.8" y="162.6">8</text>
<text x="71.3" y="164">NC.</text>
<text x="82.1" y="164">CTS#</text>
<text x="93.5" y="162.6">9</text>
<text x="188" y="185.9" transform="rotate(-90 188 185.9)">0</text>
<text x="191.5" y="185.9" transform="rotate(-90 191.5 185.9)">0</text>
<text x="172.7" y="190.5">B1</text>
<text x="204.6" y="190.5">A12</text>
<text x="181" y="192.7">GND</text>
<text x="190.3" y="192" transform="rotate(-90 190.3 192)">0</text>
<text x="193.2" y="192.7">GND</text>
<text x="193.8" y="192" transform="rotate(-90 193.8 192)">0</text>
<text x="172.7" y="201">B4</text>
<text x="181" y="203.3">VBUS VBUS</text>
<text x="204.6" y="201">A9</text>
<text x="172.7" y="204.6">B5</text>
<text x="172.7" y="208.1">B6</text>
<text x="181" y="206.9">CC2</text>
<text x="192.3" y="206.9">SBU1</text>
<text x="204.6" y="208.1">A7</text>
<text x="204.6" y="204.6">A8</text>
<text x="172.7" y="211.6">B7</text>
<text x="172.7" y="215.1">B8</text>
<text x="181" y="210.4">DP2</text>
<text x="181" y="213.9">DN2</text>
<text x="193.9" y="210.4">DN1</text>
<text x="194.4" y="213.9">DP1</text>
<text x="204.6" y="215.1">A5</text>
<text x="204.6" y="211.6">A6</text>
<text x="172.7" y="218.7">B9</text>
<text x="181" y="217.4">SBU2</text>
<text x="181" y="221">VBUS VBUS</text>
<text x="194.2" y="217.4">CC1</text>
<text x="204.6" y="218.7">A4</text>
<text x="171.1" y="229.3">B12</text>
<text x="181" y="231.5">GND</text>
<text x="190.3" y="230.7" transform="rotate(-90 190.3 230.7)">0</text>
<text x="193.2" y="231.5">GND</text>
<text x="193.8" y="230.7" transform="rotate(-90 193.8 230.7)">0</text>
<text x="204.6" y="229.3">A1</text>
<text x="188" y="236.8" transform="rotate(-90 188 236.8)">0</text>
<text x="191.5" y="236.8" transform="rotate(-90 191.5 236.8)">0</text>
<text x="75.4" y="261.4">2</text>
<text x="78.9" y="263.2">VOUT</text>
<text x="75.4" y="264.9">3</text>
<text x="78.9" y="266.7">VIN</text>
</g>
<g font-size="3.2">
<text x="195.4" y="40.9">1</text>
<text x="222.4" y="40.9">42</text>
<text x="198.9" y="42.7">GND</text>
<text x="213.7" y="42.7">GND</text>
<text x="213.7" y="99.1">GND</text>
<text x="222.4" y="97.4">26</text>
<text x="336.1" y="100.9">VSS</text>
<text x="344.1" y="99.1">3</text>
<text x="66.6" y="108">8</text>
<text x="70.1" y="109.7">GND</text>
<text x="338.2" y="143.2">2</text>
<text x="341.7" y="145">VCC</text>
<text x="275.4" y="209.9">D+</text>
<text x="276.6" y="206.4">D-</text>
<text x="282.2" y="205">3</text>
<text x="282.2" y="208.5">2</text>
<text x="360.1" y="209.9">D+</text>
<text x="361.2" y="206.4">D-</text>
<text x="366.9" y="208.5">3</text>
<text x="366.9" y="205">2</text>
<text x="273.2" y="213.4">GND</text>
<text x="282.2" y="212">1</text>
<text x="357.8" y="213.4">GND</text>
<text x="366.9" y="212">4</text>
<text x="75.4" y="257.9">1</text>
<text x="78.9" y="259.6">ADJ/GND</text>
</g>
<g font-size="3.2" fill="#f00">
<text x="86.6" y="83.3">16</text>
<text x="78.5" y="85">VCC</text>
<text x="313.5" y="95.6">1</text>
<text x="317" y="97.4">VDD</text>
<text x="91.7" y="137.9">16</text>
<text x="84.4" y="139.3">VCC</text>
<text x="338.2" y="146.8">1</text>
<text x="341.7" y="148.5">GND</text>
<text x="273.9" y="202.8">VCC</text>
<text x="282.2" y="201.4">4</text>
<text x="358.5" y="202.8">VCC</text>
<text x="366.9" y="201.4">1</text>
</g>
</svg>
